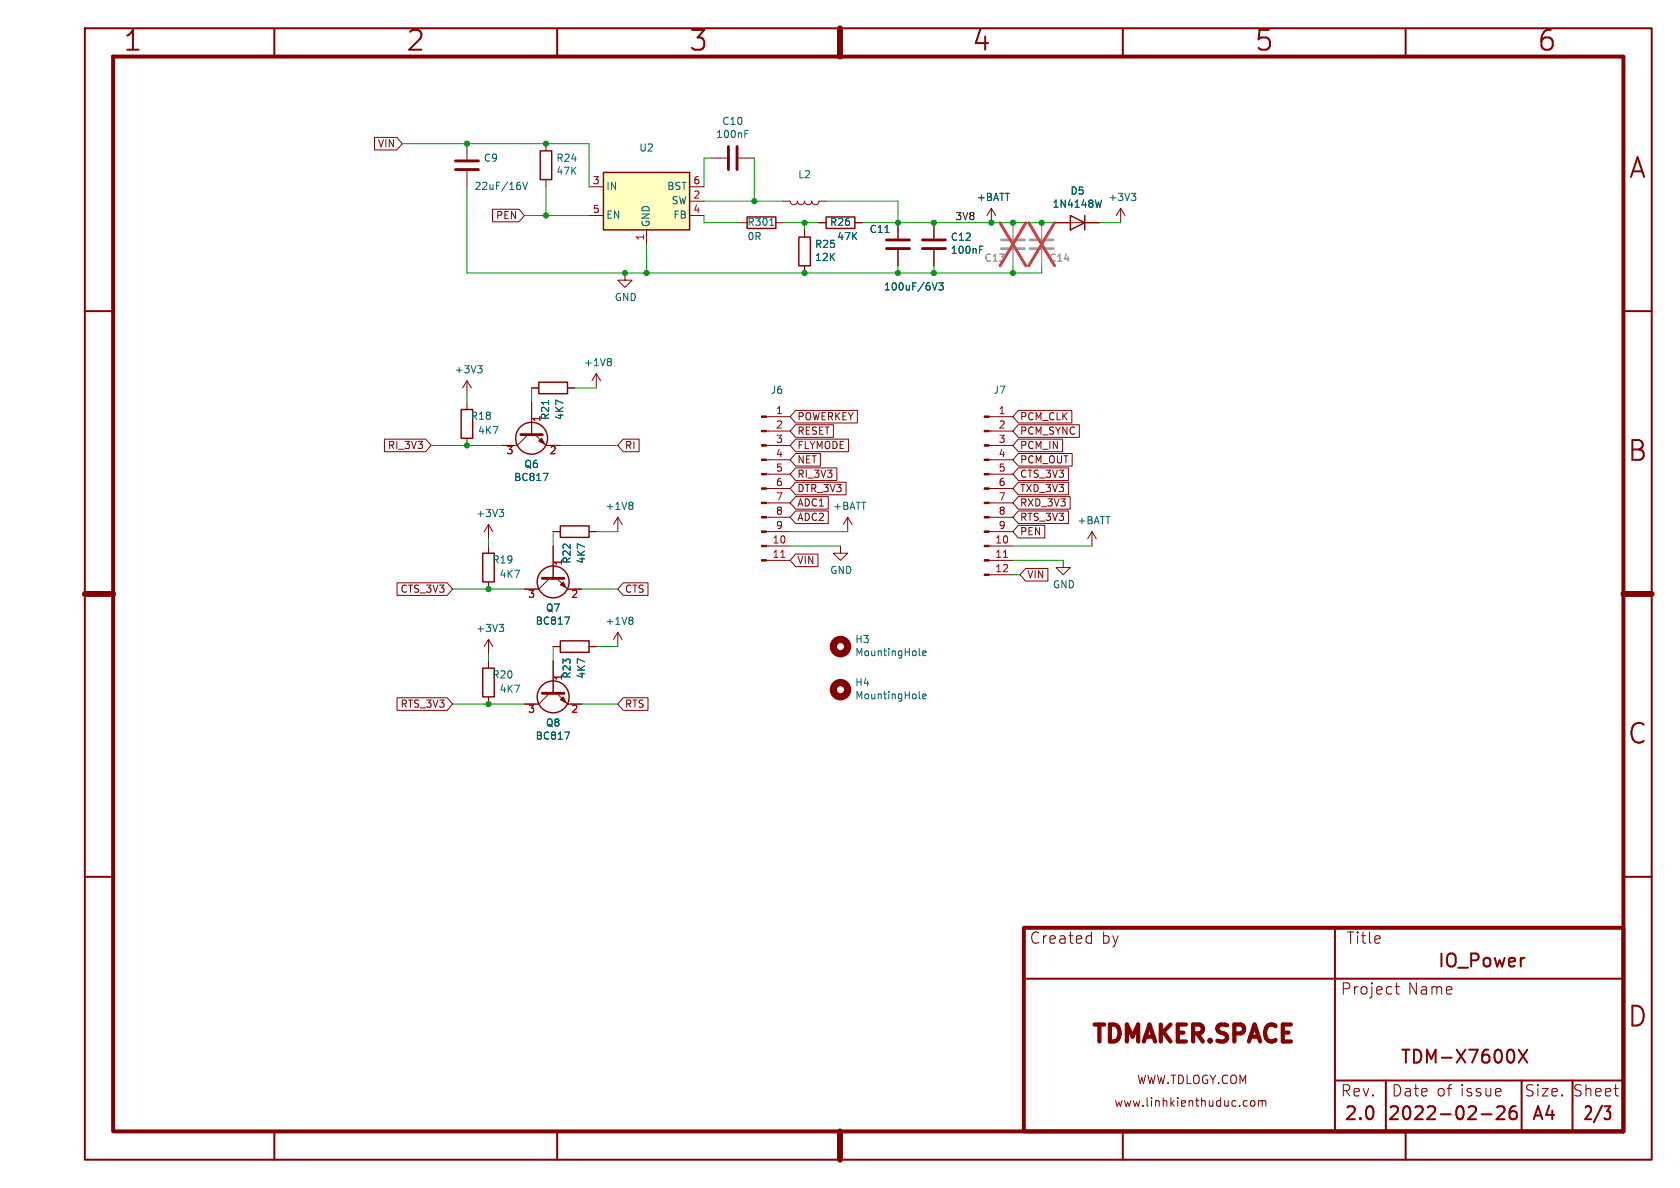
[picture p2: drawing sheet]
<svg xmlns="http://www.w3.org/2000/svg" width="297mm" height="210mm" viewBox="0 0 297 210" stroke-linecap="round" stroke-linejoin="round" font-family="sans-serif">
<g fill="none" stroke="#840000" stroke-width=".35">
<path d="M15 5h277v200h-277zM48.5 5v5M98.5 5v5M148.5 5v5M198.5 5v5M248.5 5v5M15 55h5M287 55h5M15 105h5M287 105h5M15 155h5M287 155h5"/>
<path d="M181 173h106M236 164v36M269.3 169.3h.2M236 191h51M245 191v9M261.9 197h1.8M264.7 195.8l.3-.2h.5a.62 .62 0 0 1 .4 .9l-1.3 1.4h1.4M268 195.6a.91 .91 0 0 0-1.1 .9v.9l.2 .3 .6 .2 .4-.3 .1-.7-.2-.4-.7-.1-.4 .5M268.5 185.6l1.5 2.3M269 191v9M270 185.6l-1.5 2.3M278 191v9"/>
<path d="M283.6 195.6h1.1l-.6 .8a.48 .48 0 0 1 .6 .5v.5l-.2 .3-.6 .2M48.5 200v5M98.5 200v5M148.5 200v5M198.5 200v5M248.5 200v5"/>
</g>
<path d="M20 10h267v190h-267zM181 164h106v36h-106z" fill="none" stroke="#840000" stroke-width=".7"/>
<path d="M148.5 5v5M15 105h5M287 105h5M148.5 200v5" fill="none" stroke="#840000" stroke-width="1.1"/>
<g fill="none" stroke="#840000" stroke-width=".18">
<path d="M66.2 24.3h4l.9 1.1-.9 1.1h-4zM82.5 25.4v2.8M82.5 30.2v2.8M87.1 37h4.7l.9 1.1-.9 1.1h-4.7zM96.5 25.4v1.3M96.5 31.8v1.2M104.1 33h2.6M104.1 38.1h2.6M121.9 35.6h2.6M121.9 33h2.6M121.9 38.1h2.6M125.7 27.9h2.8"/>
<path d="M130.6 27.9h2.7M130.8 39.4h1.3M137.2 39.4h1.2M138.4 35.6h1.3a.64 .64 0 0 0 .6 .6 .64 .64 0 0 0 .7-.6 .64 .64 0 0 0 .6 .6 .64 .64 0 0 0 .6-.6 .64 .64 0 0 0 .7 .6 .64 .64 0 0 0 .6-.6 .64 .64 0 0 0 .6 .6 .64 .64 0 0 0 .7-.6h1.2M144.8 39.4h1.2M151.1 39.4h1.3M158.7 39.4v2.8M165.1 39.4v2.8M175.3 36.8l-.8 1.3M175.3 36.8v2.6M175.3 36.8l.7 1.3M186.7 39.4h7.6"/>
<path d="M198.1 36.8l-.7 1.3M198.1 36.8v2.6M198.1 36.8l.8 1.3M110.5 48.3v1.2h1.3l-1.3 1.3-1.3-1.3h1.3M114.3 40.6v2.6M142.2 40.6v1.3M142.2 47v1.3M158.7 44.2v2.8M165.1 44.2v2.8M68 77.6h7.2l1 1.1-1 1.2h-7.2zM82.5 67.3l-.7 1.3M82.5 67.3v2.6"/>
<path d="M82.5 71.1v1.3M82.5 77.5v1.2M82.5 67.3l.8 1.3M93.3 76.8l-1.9 1.9h-2.5M94 71.1v5.7M94 68.6h1.2M94.6 76.8l1.9 1.9h2.6M100.3 68.6h1.3M105.4 66l-.8 1.3M105.4 66v2.6M105.4 66l.8 1.3M110.2 77.6h2.8v2.3h-2.8l-1-1.2z"/>
<path d="M135.5 78.7h4.2M135.5 76.2h4.2M135.5 73.7h4.2M140.7 75.1h6.6v2.2h-6.6l-1-1.1zM140.7 77.6h9.3v2.3h-9.3l-1-1.2zM140.7 72.5h10.9v2.3h-10.9l-1-1.1zM174.9 78.7h4.2M174.9 76.2h4.2M174.9 73.7h4.2M180 72.5h9.5v2.3h-9.5l-.9-1.1zM180 77.6h7.9v2.3h-7.9l-.9-1.2zM180 75.1h10.8v2.2h-10.8l-.9-1.1z"/>
<path d="M86.4 92.7v2.6M86.4 96.5v1.3M86.4 92.7l-.8 1.3M86.4 92.7l.7 1.3M97.8 96.5v5.7M97.8 94h1.3M104.1 94h1.3M109.2 91.4v2.6M109.2 91.4l-.7 1.3M109.2 91.4l.8 1.3M135.5 94h4.2M135.5 99.1h4.2"/>
<path d="M135.5 96.5h4.2M135.5 91.4h4.2M135.5 88.9h4.2M135.5 86.4h4.2M135.5 83.8h4.2M135.5 81.3h4.2M140.7 87.8h5.7v2.2h-5.7l-1-1.1zM140.7 82.7h7.2v2.2h-7.2l-1-1.1zM140.7 85.2h8.9v2.3h-8.9l-1-1.1zM140.7 97.9h3.9v2.3h-3.9l-1-1.1zM140.7 80.2h4.3v2.2h-4.3l-1-1.1zM140.7 90.3h5.7v2.3h-5.7l-1-1.2z"/>
<path d="M148.6 96.5v1.3h1.3l-1.3 1.3-1.3-1.3h1.3M149.9 91.4l-.8 1.3M149.9 91.4v2.6M149.9 91.4l.7 1.3M174.9 94h4.2M174.9 99.1h4.2M174.9 96.5h4.2M174.9 91.4h4.2M174.9 88.9h4.2M174.9 86.4h4.2M174.9 83.8h4.2M174.9 81.3h4.2"/>
<path d="M180 82.7h8.9v2.2h-8.9l-.9-1.1zM180 87.8h9.2v2.2h-9.2l-.9-1.1zM180 90.3h8.9v2.3h-8.9l-.9-1.2zM180 92.9h4.7v2.2h-4.7l-.9-1.1zM180 85.2h8.9v2.3h-8.9l-.9-1.1zM180 80.2h9.5v2.2h-9.5l-.9-1.1zM188 99.1v1.2h1.2l-1.2 1.3-1.3-1.3h1.3M193 94l-.7 1.3M193 94v2.5M193 94l.8 1.3M70.2 103h8.9l.9 1.1-.9 1.2h-8.9zM86.4 102.9v1.2"/>
<path d="M86.4 113v2.6M86.4 116.8v1.3M86.4 113l-.8 1.3M86.4 113l.7 1.3M97.2 102.2l-2 1.9h-2.5M97.8 114.3h1.3M97.8 116.8v5.8M98.4 102.2l1.9 1.9h2.6M104.1 114.3h1.3M109.2 111.8l-.7 1.2M109.2 111.8v2.5M109.2 111.8l.8 1.2"/>
<path d="M110.2 103h4.4v2.3h-4.4l-1-1.2zM174.9 101.6h4.2M181.3 100.5h4v2.2h-4l-1-1.1zM70.2 123.3h8.9l.9 1.2-.9 1.1h-8.9zM86.4 123.2v1.3M97.2 122.6l-2 1.9h-2.5M98.4 122.6l1.9 1.9h2.6M110.2 123.3h4.4v2.3h-4.4l-1-1.1zM192.4 165.4l.6 .1M193 164.7v2M193 166.6l-.6 .1M246.6 174.4h.8"/>
<path d="M246.9 173.7v1.8l.1 .1 .4 .1M221.2 194.6h.4l.3 .2v.5l-.3 .3-.4-.1-.1-.2v-.5zM222.5 194.7l.4-.1 .2 .2M222.5 194.6v1M223.1 194.8l.3-.2h.3l.1 1M223.1 194.8v.8"/>
</g>
<g fill="none" stroke="#006464" stroke-width=".18">
<path d="M92.4 32.2l.4 1.3 .5-1.3M131.7 23h.6M136.1 39.8h.7M194.7 35.4l-.3 1.2M200 34.2h.8l-.4 .5M200.6 34.7l.2 .2v.3l-.2 .2M165.7 50l-.5 1.3M166 50h.7l-.4 .5 .4 .1v.5l-.2 .2-.5-.2M173.2 43.5h.6M84.4 64.7h.8l-.4 .4M85 65.1l.2 .3v.3l-.2 .2M107.8 63.4l.3 .2-.3 .3 .3 .3v.2l-.3 .3"/>
<path d="M88.3 90.1h.7l-.4 .4M88.8 90.5l.2 .3v.3l-.2 .2M96 83.7h.9l-.6 1.2M111.7 88.8l.2 .2-.2 .3 .2 .3v.2l-.2 .3M88.3 110.4h.7l-.4 .5M88.8 110.9l.2 .2v.3l-.2 .2M99.8 109.1h.9l-.6 1.2M111.7 109.1l.2 .2-.2 .3 .2 .3v.2l-.2 .3M162.6 115.8l.1 .1M163.1 115.5l.6-.1v-.3h-.4l-.2 .1 .1 .6h.5M99.8 129.4h.9l-.6 1.3M162.6 123.5h.1"/>
<path d="M163.1 123.1l.6-.1v-.3h-.4l-.2 .2 .1 .6h.5"/>
</g>
<g fill="none" stroke="#840000" stroke-width="1.3">
<circle cx="148.6" cy="114.3" r="1.27"/>
<circle cx="148.6" cy="121.9" r="1.27"/>
</g>
<path d="M80.5 30h4.1M80.5 28.4h4.1M128.8 25.9v4.1M130.3 25.9v4.1M156.7 42.4h4.1M156.7 43.9h4.1M163.1 42.4h4M163.1 43.9h4M92.1 76.8h3.8M95.9 102.2h3.8M95.9 122.6h3.8" fill="none" stroke="#840000" stroke-width=".51"/>
<g fill="#840000" stroke="#840000" stroke-width=".18">
<path d="M95.8 77.5l.5 1-1.1-.5z"/>
<path d="M99.1 123.7l.5-.5 .5 1z"/>
<path d="M99.1 103.4l.5-.5 .5 1z"/>
<path d="M174 101.5h.9v.2h-.9z"/>
<path d="M174 98.9h.9v.3h-.9z"/>
<path d="M174 96.4h.9v.2h-.9z"/>
<path d="M174 93.9h.9v.2h-.9z"/>
<path d="M174 91.3h.9v.3h-.9z"/>
<path d="M174 88.8h.9v.2h-.9z"/>
<path d="M174 86.2h.9v.3h-.9z"/>
<path d="M174 83.7h.9v.2h-.9z"/>
<path d="M174 81.2h.9v.2h-.9z"/>
<path d="M174 78.6h.9v.3h-.9z"/>
<path d="M174 76.1h.9v.2h-.9z"/>
<path d="M174 73.5h.9v.3h-.9z"/>
<path d="M134.6 98.9h.9v.3h-.9z"/>
<path d="M134.6 96.4h.9v.2h-.9z"/>
<path d="M134.6 93.9h.9v.2h-.9z"/>
<path d="M134.6 91.3h.9v.3h-.9z"/>
<path d="M134.6 88.8h.9v.2h-.9z"/>
<path d="M134.6 86.2h.9v.3h-.9z"/>
<path d="M134.6 83.7h.9v.2h-.9z"/>
<path d="M134.6 81.2h.9v.2h-.9z"/>
<path d="M134.6 78.6h.9v.3h-.9z"/>
<path d="M134.6 76.1h.9v.2h-.9z"/>
<path d="M134.6 73.5h.9v.3h-.9z"/>
</g>
<g fill="none" stroke="#840000" stroke-width=".25">
<path d="M95.5 26.7h2v5.1h-2zM106.7 30.5h15.2v10.1h-15.2zM132.1 38.4h5.1v2h-5.1zM146 38.4h5.1v2h-5.1zM189.2 38.1l2.6 1.3-2.6 1.2zM191.8 38.1v2.5M141.2 41.9h2.1v5.1h-2.1zM81.5 72.4h2.1v5.1h-2.1zM95.2 67.6h5.1v2h-5.1zM85.3 97.8h2.1v5.1h-2.1zM99.1 93h5v2h-5zM85.3 118.1h2.1v5.1h-2.1z"/>
<path d="M99.1 113.3h5v2h-5z"/>
<circle cx="94" cy="77.5" r="2.82"/>
<circle cx="97.8" cy="102.9" r="2.82"/>
<circle cx="97.8" cy="123.2" r="2.82"/>
</g>
<path d="M177 43.9h4.1M177 42.4h4.1M182.1 43.9h4.1M182.1 42.4h4.1" fill="none" stroke="#a1a1a1" stroke-width=".51"/>
<path d="M179.1 39.4v2.8M184.1 39.4v2.8M179.1 44.2v2.8M184.1 44.2v2.8" fill="none" stroke="#a1a1a1" stroke-width=".18"/>
<path d="M176.8 39.4l4.6 7.6M181.4 39.4l-4.6 7.6M181.9 39.4l4.5 7.6M186.4 39.4l-4.5 7.6" fill="none" stroke="#eb3a3d" stroke-width=".46"/>
<path d="M138 98.5h.8M177.4 98.5h.7" fill="none" stroke="#a90000" stroke-width=".18"/>
<path d="M106.7 30.5h15.2v10.1h-15.2z" fill="#ffffc2" stroke="#ffffc2" stroke-width=".18"/>
<g fill="none" stroke="#009600" stroke-width=".18">
<path d="M71.1 25.4h33v7.6M82.5 33v15.3h101.6v-1.3M92.7 38.1h11.4M96.5 33v5.1M124.5 35.6h13.9M124.5 38.1v1.3h6.3M125.7 27.9h-1.2v5.1M133.3 27.9v7.7M138.4 39.4h6.4M142.2 39.4v1.2M146 35.6h12.7v3.8M152.4 39.4h34.3"/>
<path d="M194.3 39.4h3.8M114.3 43.2v5.1M158.7 47v1.3M165.1 47v1.3M179.1 47v1.3M76.2 78.7h12.7M82.5 69.9v1.2M94 68.6v2.5M99.1 78.7h10.1M101.6 68.6h3.8M86.4 95.3v1.2M97.8 94v2.5"/>
<path d="M105.4 94h3.8M139.7 96.5h8.9M139.7 94h10.2M179.1 99.1h8.9M179.1 96.5h13.9M80 104.1h12.7M86.4 115.6v1.2M97.8 114.3v2.5M102.9 104.1h6.3M105.4 114.3h3.8M179.1 101.6h1.2M80 124.5h12.7"/>
<path d="M102.9 124.5h6.3"/>
</g>
<g fill="#009600" stroke="#009600" stroke-width=".18">
<circle cx="96.5" cy="38.1" r=".46"/>
<circle cx="82.5" cy="78.7" r=".46"/>
<circle cx="82.5" cy="25.4" r=".46"/>
<circle cx="175.3" cy="39.4" r=".46"/>
<circle cx="165.1" cy="39.4" r=".46"/>
<circle cx="179.1" cy="48.3" r=".46"/>
<circle cx="165.1" cy="48.3" r=".46"/>
<circle cx="158.7" cy="48.3" r=".46"/>
<circle cx="158.7" cy="39.4" r=".46"/>
<circle cx="179.1" cy="39.4" r=".46"/>
<circle cx="184.1" cy="39.4" r=".46"/>
<circle cx="86.4" cy="104.1" r=".46"/>
<circle cx="86.4" cy="124.5" r=".46"/>
<circle cx="96.5" cy="25.4" r=".46"/>
<circle cx="110.5" cy="48.3" r=".46"/>
<circle cx="114.3" cy="48.3" r=".46"/>
<circle cx="142.2" cy="39.4" r=".46"/>
<circle cx="142.2" cy="48.3" r=".46"/>
<circle cx="133.3" cy="35.6" r=".46"/>
</g>
<g font-size="4.9" fill="#840000">
<text x="21.7" y="9.7">1</text>
<text x="71.7" y="9.7">2</text>
<text x="121.7" y="9.7">3</text>
<text x="171.7" y="9.7">4</text>
<text x="221.7" y="9.7">5</text>
<text x="271.7" y="9.7">6</text>
<text x="287.9" y="32.2">A</text>
<text x="287.7" y="82.2">B</text>
<text x="287.7" y="132.2">C</text>
<text x="287.7" y="182.2">D</text>
</g>
<text font-size="4.2" fill="#840000" x="192.6" y="185.4">TDMAKER.SPACE</text>
<g font-size="3.2" fill="#840000">
<text x="254.1" y="171.6">IO_Power</text>
<text x="247.5" y="188.6">TDM-X7600X</text>
<text x="237.6" y="198.6">2.0</text>
<text x="245.2" y="198.6">2022-02-26</text>
<text x="270.7" y="198.6">A4</text>
<text x="279.7" y="198.6">2/3</text>
</g>
<g font-size="2.8" fill="#840000">
<text x="182" y="167.2">Created</text>
<text x="194.7" y="167.2">by</text>
<text x="238" y="167.2">Title</text>
<text x="237" y="176.2">Project</text>
<text x="248.8" y="176.2">Name</text>
<text x="237" y="194.2">Rev.</text>
<text x="246" y="194.2">Date</text>
<text x="253.9" y="194.2">of issue</text>
<text x="269.5" y="194.2">Size.</text>
<text x="278" y="194.2">Sheet</text>
</g>
<g font-size="2.1" fill="#840000">
<text x="201" y="191.9">WWW.TDLOGY.COM</text>
<text x="197" y="195.9">www.linhkienthuduc.com</text>
</g>
<g font-size="1.8" fill="#006464">
<text x="127.6" y="22.4">C10</text>
<text x="85.5" y="28.9">C9</text>
<text x="98.3" y="28.9">R24</text>
<text x="113" y="27.1">U2</text>
<text x="126.5" y="24.7">100nF</text>
<text x="83.8" y="33.8">22uF/16V</text>
<text x="98.3" y="31.2">47K</text>
<text x="107.2" y="33.8">IN</text>
<text x="117.8" y="33.8">BST</text>
<text x="141.1" y="31.8">L2</text>
<text x="172.6" y="35.8">+BATT</text>
<text x="189.2" y="34.7">D5</text>
<text x="195.9" y="35.8">+3V3</text>
<text x="107.2" y="38.9">EN</text>
<text x="115.1" y="40.1" transform="rotate(-90 115.1 40.1)">GND</text>
<text x="118.6" y="36.4">SW</text>
<text x="118.9" y="38.9">FB</text>
<text x="132.1" y="40.2">R301</text>
<text x="146.7" y="40.2">R26</text>
<text x="153.7" y="41.5">C11</text>
<text x="186" y="37">1N4148W</text>
<text x="132.1" y="42.7">0R</text>
<text x="144" y="44.1">R25</text>
<text x="144" y="46.4">12K</text>
<text x="148" y="42.7">47K</text>
<text x="168" y="42.8">C12</text>
<text x="168" y="45.1">100nF</text>
<text x="108.6" y="53.5">GND</text>
<text x="156.2" y="51.6">100uF/6V3</text>
<text x="103.2" y="65">+1V8</text>
<text x="80.3" y="66.3">+3V3</text>
<text x="136.2" y="69.9">J6</text>
<text x="175.6" y="69.9">J7</text>
<text x="83.2" y="74.5">R18</text>
<text x="84.5" y="77">4K7</text>
<text x="95.9" y="74.6" transform="rotate(-90 95.9 74.6)">1</text>
<text x="97.3" y="74.3" transform="rotate(-90 97.3 74.3)">R21</text>
<text x="99.9" y="74.3" transform="rotate(-90 99.9 74.3)">4K7</text>
<text x="92.6" y="83">Q6</text>
<text x="90.8" y="85.3">BC817</text>
<text x="84.1" y="91.7">+3V3</text>
<text x="107" y="90.4">+1V8</text>
<text x="147.2" y="90.4">+BATT</text>
<text x="190.4" y="93">+BATT</text>
<text x="87" y="99.9">R19</text>
<text x="99.7" y="100" transform="rotate(-90 99.7 100)">1</text>
<text x="101.2" y="99.7" transform="rotate(-90 101.2 99.7)">R22</text>
<text x="103.7" y="99.7" transform="rotate(-90 103.7 99.7)">4K7</text>
<text x="146.7" y="101.7">GND</text>
<text x="88.3" y="102.4">4K7</text>
<text x="186.1" y="104.3">GND</text>
<text x="84.1" y="112">+3V3</text>
<text x="94.6" y="110.7">BC817</text>
<text x="96.5" y="108.4">Q7</text>
<text x="107" y="110.7">+1V8</text>
<text x="151.1" y="114">H3</text>
<text x="151.1" y="116.3">MountingHole</text>
<text x="87" y="120.2">R20</text>
<text x="88.3" y="122.7">4K7</text>
<text x="101.2" y="120" transform="rotate(-90 101.2 120)">R23</text>
<text x="103.7" y="120" transform="rotate(-90 103.7 120)">4K7</text>
<text x="151.1" y="121.6">H4</text>
<text x="151.1" y="123.9">MountingHole</text>
<text x="94.6" y="131">BC817</text>
<text x="96.5" y="128.7">Q8</text>
</g>
<g font-size="1.8" fill="#840000">
<text x="66.7" y="26.3">VIN</text>
<text x="87.6" y="39">PEN</text>
<text x="141" y="77.1">RESET</text>
<text x="141" y="74.6">POWERKEY</text>
<text x="180.3" y="74.6">PCM_CLK</text>
<text x="180.3" y="77.1">PCM_SYNC</text>
<text x="68.5" y="79.7">RI_3V3</text>
<text x="110.5" y="79.7">RI</text>
<text x="141" y="79.7">FLYMODE</text>
<text x="141" y="82.2">NET</text>
<text x="180.3" y="82.2">PCM_OUT</text>
<text x="180.3" y="79.7">PCM_IN</text>
<text x="141" y="89.8">ADC1</text>
<text x="141" y="84.7">RI_3V3</text>
<text x="141" y="87.3">DTR_3V3</text>
<text x="180.3" y="84.7">CTS_3V3</text>
<text x="180.3" y="89.8">RXD_3V3</text>
<text x="180.3" y="87.3">TXD_3V3</text>
<text x="141" y="92.4">ADC2</text>
<text x="180.3" y="92.4">RTS_3V3</text>
<text x="180.3" y="94.9">PEN</text>
<text x="141" y="100">VIN</text>
<text x="70.7" y="105.1">CTS_3V3</text>
<text x="110.5" y="105.1">CTS</text>
<text x="181.6" y="102.5">VIN</text>
<text x="70.7" y="125.4">RTS_3V3</text>
<text x="110.5" y="125.4">RTS</text>
</g>
<g font-size="1.8" fill="#a90000">
<text x="104.7" y="32.8">3</text>
<text x="122.5" y="35.3">2</text>
<text x="122.5" y="32.8">6</text>
<text x="104.7" y="37.8">5</text>
<text x="122.5" y="37.8">4</text>
<text x="114" y="42.6" transform="rotate(-90 114 42.6)">1</text>
<text x="137.1" y="73.4">1</text>
<text x="137.1" y="75.9">2</text>
<text x="176.5" y="73.4">1</text>
<text x="176.5" y="75.9">2</text>
<text x="89.5" y="80.6">3</text>
<text x="97.1" y="80.6">2</text>
<text x="137.1" y="78.5">3</text>
<text x="137.1" y="81">4</text>
<text x="137.1" y="83.6">5</text>
<text x="176.5" y="78.5">3</text>
<text x="176.5" y="81">4</text>
<text x="176.5" y="83.6">5</text>
<text x="137.1" y="86.1">6</text>
<text x="137.1" y="88.6">7</text>
<text x="176.5" y="86.1">6</text>
<text x="176.5" y="88.6">7</text>
<text x="137.1" y="91.2">8</text>
<text x="137.1" y="93.7">9</text>
<text x="176.5" y="91.2">8</text>
<text x="176.5" y="93.7">9</text>
<text x="136.5" y="96.3">10</text>
<text x="136.5" y="98.8">11</text>
<text x="175.9" y="96.3">10</text>
<text x="175.9" y="98.8">11</text>
<text x="175.9" y="101.3">12</text>
<text x="93.3" y="106">3</text>
<text x="100.9" y="106">2</text>
<text x="99.7" y="120.4" transform="rotate(-90 99.7 120.4)">1</text>
<text x="93.3" y="126.4">3</text>
<text x="100.9" y="126.4">2</text>
</g>
<text font-size="1.8" fill="#0f0f0f" x="168.9" y="39.1">3V8</text>
<g font-size="1.8" fill="#989898">
<text x="174" y="46.5">C13</text>
<text x="185.4" y="46.5">C14</text>
</g>
</svg>
